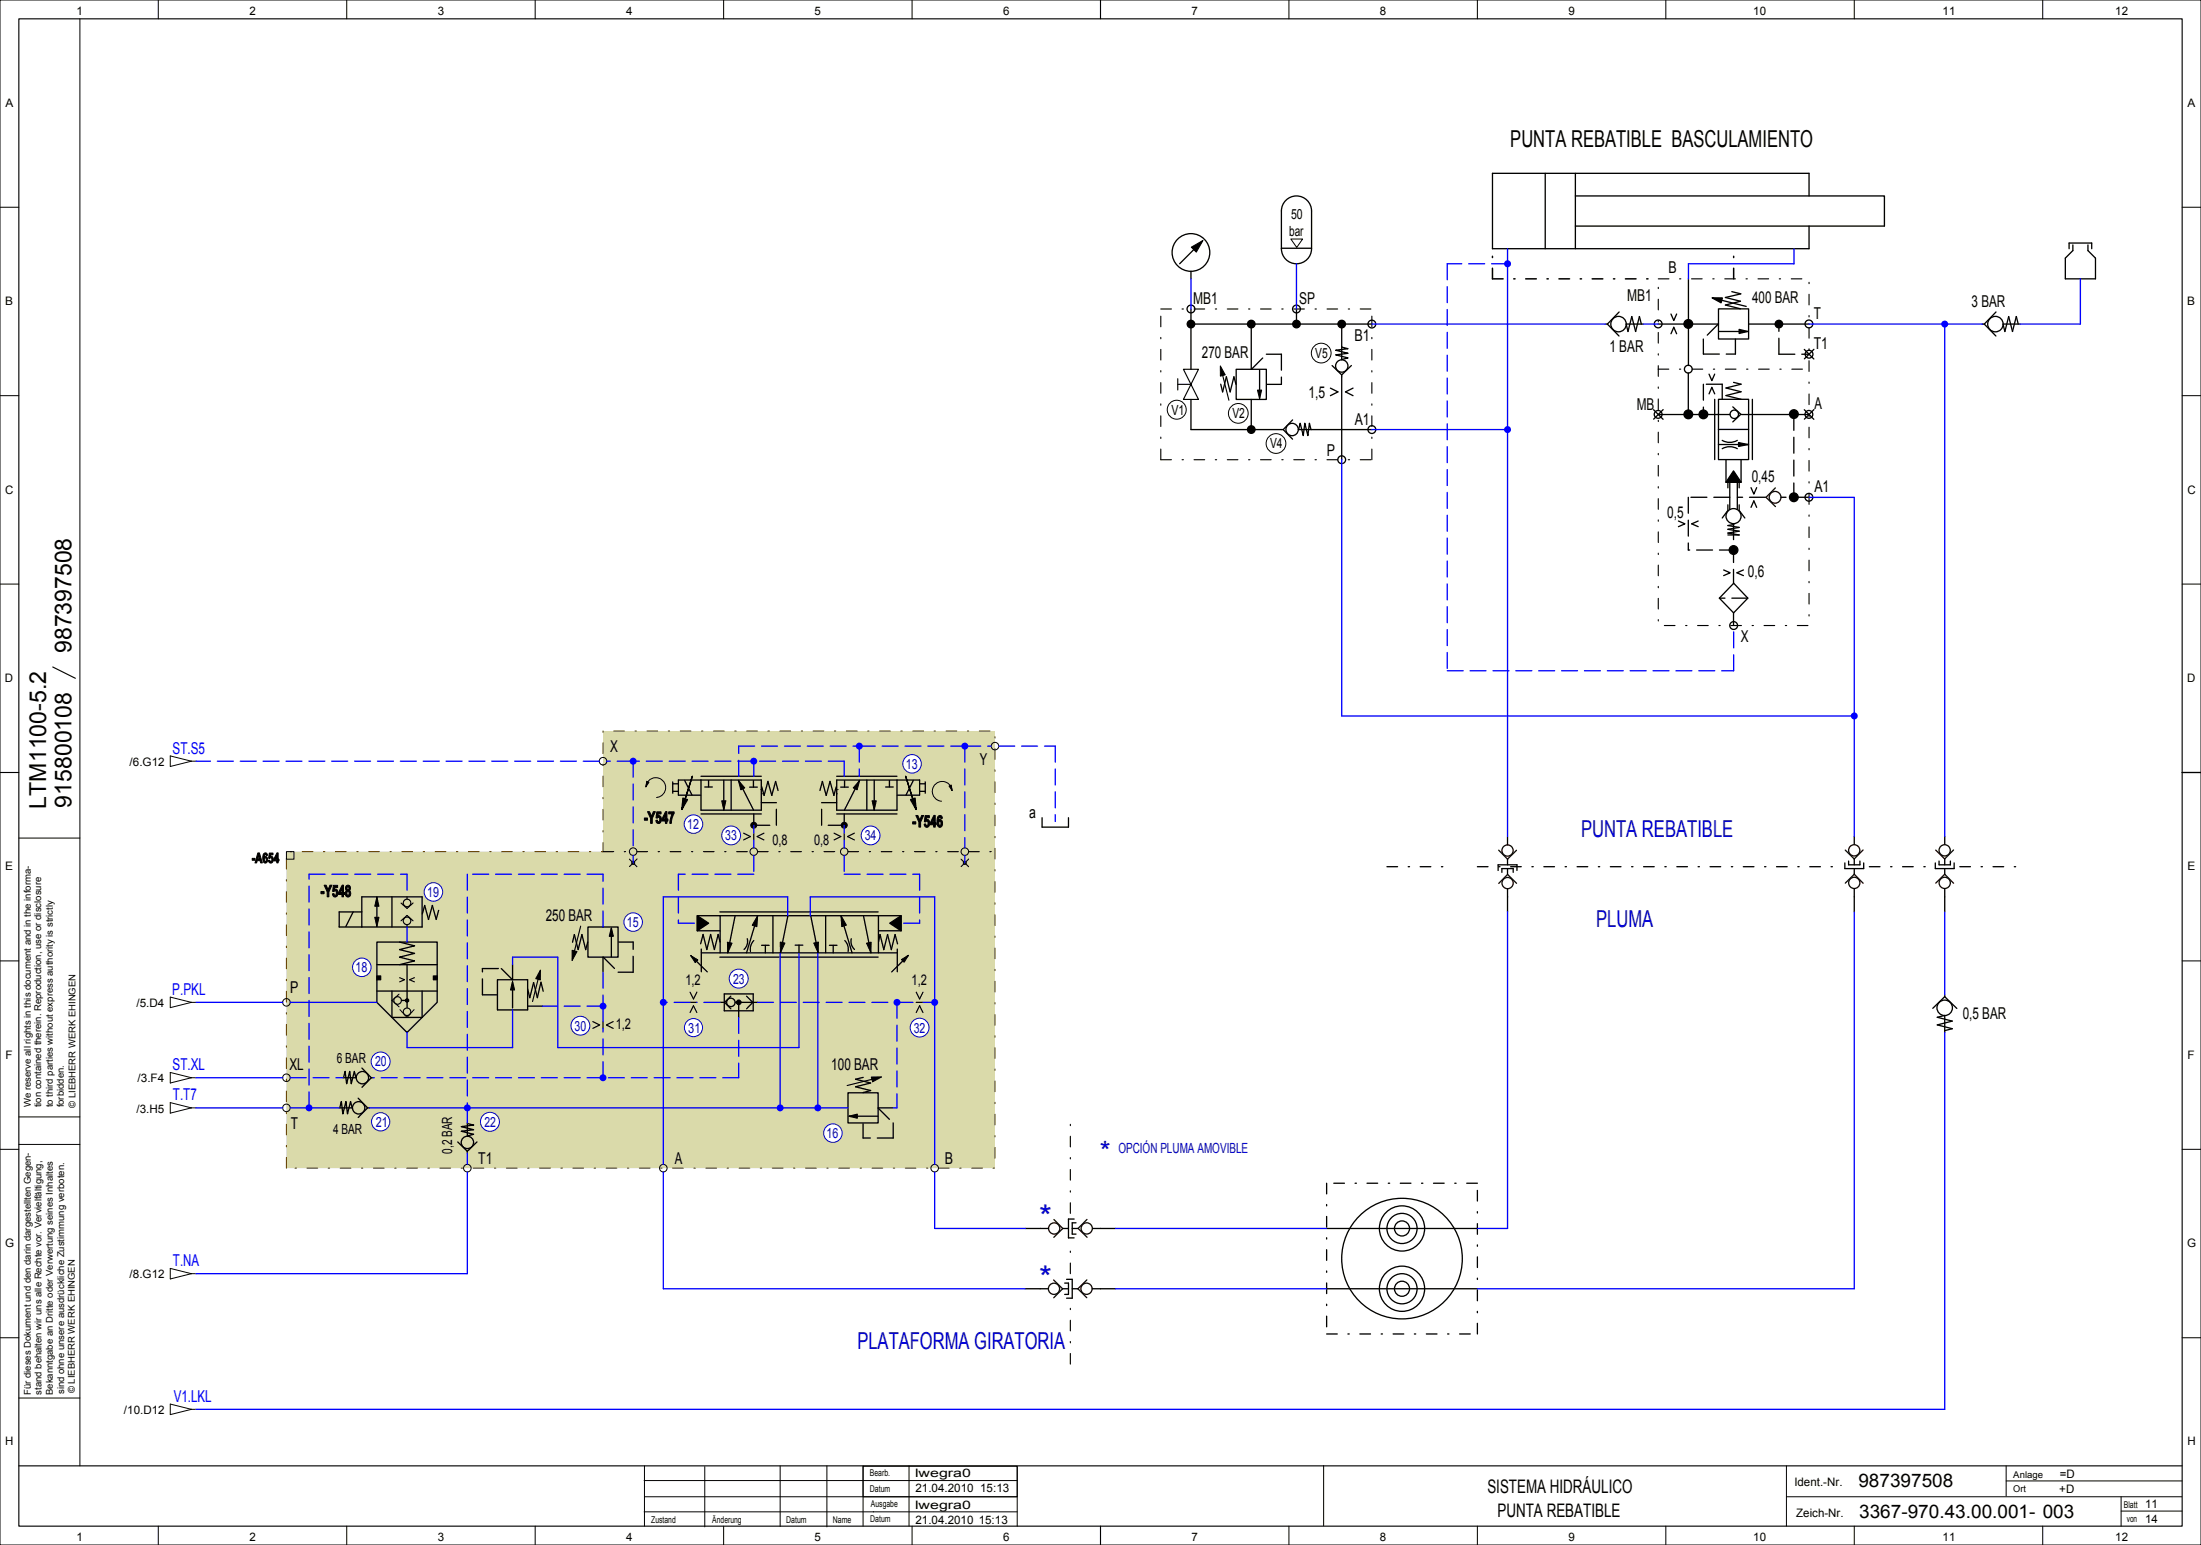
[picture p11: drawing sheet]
<svg xmlns="http://www.w3.org/2000/svg" width="584mm" height="410mm" viewBox="0 0 584 410" stroke-linecap="round" stroke-linejoin="round" font-family="sans-serif">
<path d="M76 226h84v-32h104v116h-188z" fill-rule="evenodd" fill="#dadaaa" stroke="#6d4800" stroke-width=".3" stroke-dasharray="2.8 2.8 .4 2.8"/>
<path d="M368 230h16M392 230h96M496 230h16M520 230h16M352 314v40M392 314h-40M352 354h40M392 354v-40" fill="none" stroke="#000" stroke-width=".35" stroke-dasharray="2.8 2.8 .4 2.8"/>
<path d="M396 74v-8M396 74h44M460 74v-8" fill="none" stroke="#000" stroke-width=".4" stroke-dasharray="2.8 2.8 .4 2.8"/>
<g fill="none" stroke="#000" stroke-width=".3" stroke-dasharray="2.8 2.8 .4 2.8">
<path d="M440 74h40v92h-40zM308 82h56M440 98h7M449 98h31M308 122h56M308 122v-40M364 122v-40M160 226h7M169 226h30M201 226h22M225 226h30M257 226h7"/>
<path d="M284 322v-24M284 338v-8M284 362v-16"/>
</g>
<g fill="none" stroke="#000" stroke-width=".3">
<path d="M292 0v5M5 5h574v400h-574zM314 98l4 8h-4l4-8zM323.9 97.6l2.2 8.6M312.5 102h3.5M312.5 100.5v3M14 177l6 3M0 205h5M579 205h5M108 238.1v.5M109.6 239.6l-1.6 1.5-1.6-1.5M106 259.4l1.3 .6-1.3 .6"/>
<path d="M106.4 244.4l1.6-1.5 1.6 1.5M108 245.4v.5M110 259.4l-1.3 .6 1.3 .6M143.2 258.1l-1.9 7.7M154.1 245.8l-2.2 8.6M233.4 285.9l-8.6 2.2M5 389h574M292 405v5"/>
<circle cx="108" cy="239.6" r="1"/>
<circle cx="108" cy="244.4" r="1"/>
<circle cx="105.5" cy="265.5" r="1"/>
<circle cx="108" cy="268.5" r="1"/>
</g>
<g fill="none" stroke="#000" stroke-width=".27">
<path d="M0 0h584v410h-584zM42 0v5M92 0v5M142 0v5M192 0v5M242 0v5M342 0v5M392 0v5M442 0v5M492 0v5M542 0v5M21.2 5v384"/>
<path d="M0 55h5M579 55h5M0 105h5M579 105h5M0 155h5M579 155h5M45.2 200.6l5.6 1.4-5.6 1.4zM50.6 202h1.4M171.4 208.8a2.63 2.63 0 0 1 2.7-2.4 2.63 2.63 0 0 1 2.5 2.5 2.63 2.63 0 0 1-2.4 2.7M252.6 209.8a2.63 2.63 0 0 0-2.7-2.4 2.63 2.63 0 0 0-2.5 2.5 2.63 2.63 0 0 0 2.4 2.7M5 222.4h16.2M76 226h2v2h-2z"/>
<path d="M0 255h5M579 255h5M45.2 264.6l5.6 1.4-5.6 1.4zM50.6 266h1.4M105.9 263.8l-1.9 1.7 1.9 1.7M106.1 267.9l1.9 2.1 1.9-2.1M5 296.4h16.2M45.2 284.6l5.6 1.4-5.6 1.4zM45.2 292.6l5.6 1.4-5.6 1.4zM50.6 286h1.4M50.6 294h1.4M0 305h5"/>
<path d="M5 303.7h16.2M579 305h5M45.2 336.6l5.6 1.4-5.6 1.4zM50.6 338h1.4M0 355h5M579 355h5M5 371h16.2M45.2 372.6l5.6 1.4-5.6 1.4zM50.6 374h1.4M170.9 392.9h99M171 397.2h98.9M171 389v16"/>
<path d="M187 389.2v16M207 389v16.1M219.4 389v16.2M229 389.1h40.9v8.1h-40.9zM229 389v16M241.2 389v16M269.9 389.2v15.8M351.2 388.9v16M474 397.2h104.9M474 389v16M532.3 389v8M532.3 393h46.7"/>
<path d="M562.8 397.2v7.8M42 405v5M92 405v5M142 405v5M170.9 401.2h99M192 405v5M242 405v5M342 405v5M392 405v5M442 405v5M492 405v5M542 405v5"/>
<path d="M562.8 401h16.2"/>
<circle cx="264" cy="198" r="1"/>
<circle cx="160" cy="202" r="1"/>
<circle cx="168" cy="226" r="1"/>
<circle cx="168" cy="229" r=".4"/>
<circle cx="200" cy="226" r="1"/>
<circle cx="224" cy="226" r="1"/>
<circle cx="256" cy="226" r="1"/>
<circle cx="256" cy="229" r=".4"/>
<circle cx="76" cy="266" r="1"/>
<circle cx="76" cy="286" r="1"/>
<circle cx="76" cy="294" r="1"/>
<circle cx="124" cy="310" r="1"/>
<circle cx="176" cy="310" r="1"/>
<circle cx="248" cy="310" r="1"/>
</g>
<g fill="none" stroke="#000" stroke-width=".35">
<path d="M448 74v23M454.4 79.1l8.9 2.2M459.5 77.4l2.4 .6M461.9 78l-4.1 .9 4 1-4 1 4 1M316 86h48M316 82v16M328 98h8v8h-8zM332 86v12M334.2 98.1v7.6M344 82v4M353.5 97l2.5 2.5M356 86v9.5"/>
<path d="M356 99.5v22.5M356 92.1l1.7 .4-3.3 .4 3.3 .9-3.3 .4 3.3 .8-1.7 .4M358.6 97l-2.6 2.5M440 86h16M443.4 83.3l.7 1.8 .8-1.8M443.4 88.6l.7-1.7 .8 1.7M448 99v11M453.5 99.3l.7 1.7 .8-1.7M456 82h8v8h-8zM456.1 88h7.6M464 86h16M316 106v8h24.5"/>
<path d="M323.9 101.9l.5 2.1 1-4 1 4 1-4 .5 2M332 106v8M340.5 114l2.5 2.5M343 111.4l-2.5 2.6M344.5 114h19.5M344.6 114l.4-1.7 .8 3.3 .4-3.3 .8 3.3 .4-3.3 .4 1.7M353 103l2 1-2 1M359 103l-2 1 2 1M438.7 108.7l2.6 2.6M440 110h19M441.3 108.7l-2.5 2.5M453.5 104.5l.7-1.7 .8 1.7"/>
<path d="M455 106v16M456 106h8v16h-8zM456 114h8M456 118h8M457 119.1l1.1-.5 1.2-.1 1.7 .6M457 116.9l1.1 .4 1.2 .1 1.7-.5M459.8 108l2.1 1.9-2.1 2.1M460 101.5l2 .5-4 1 4 1-4 1 4 1M462 110h18M465 106v16M478.7 108.7l2.6 2.6M481.3 108.7l-2.5 2.5"/>
<path d="M445.3 138.3l1.8 .7-1.8 .8M450.6 138.3l-1.7 .7 1.7 .8M458 122v6h4v-6M458.5 134v1.5l-1.5 2M458.5 128v1.5M459 128v7.1M460.1 139.2l-1.6 .3 3 .5-3 .5 3 .5-3 .5 3 .5h-3M461 128v7.1M461.5 134v1.5l1.5 2M461.5 128v1.5M464.6 129.4l.8 1.7 .7-1.7M464.6 134.6l.8-1.7 .7 1.7"/>
<path d="M457.3 151.3l1.8 .7-1.8 .8M460 154.8l3.8 3.9-3.8 3.9-3.8-3.9zM462.6 151.3l-1.7 .7 1.7 .8M178.5 208h1.4M178.5 210h1.4M178.5 207.5v3M181.7 207.1l1.9 3.9M185.9 207h-5.9v4h5.9M186 207h16v8h-16zM186 216h16M186 206h16M187 208.8h2"/>
<path d="M188 207.1v1.7M192 207.1v7.8M194 207v8M196 207.1l4 7.9M198.9 208.9h2M199.9 207.2v1.7M200 216v3M205.8 207.4l-1 3.7-1-3.7-1.1 3.7-.6-2.3M205.8 207.4l.6 2.4M218.2 207.4l-.6 2.4M218.2 207.4l1 3.7 1-3.7 1.1 3.7 .6-2.3M222 216h16"/>
<path d="M222 206h16M222 207h16v8h-16zM223.1 208.9h2M224 216v3M224.1 207.2v1.7M228 207.1l-4 7.9M230 207v8M232 207.1v7.8M235 208.8h2M236 207.1v1.7M238.1 207h5.9v4h-5.9M242.3 207.1l-1.9 3.9"/>
<path d="M244.1 208h1.4M244.1 210h1.4M245.5 207.5v3M276.5 217v2.5h7v-2.5M100 238.2v6.8M104 238v8M93.7 242l-1.9 3.9M96 242h-6v4h22v-8h-16v8M100 250h16v16l-8 8-8-8zM100 256h16M106 250l4 1-4 1 4 1-4 1 4 1-4 1M108 256v11.4"/>
<path d="M116.4 241.6l-.7 2.4-1-3.7-1 3.7-1-3.7-.6 2.2M132 260h8v8h-8zM136 256v4M155.9 250l-.5 2-1-4-1 4-1-4-.5 2M156 246h8v8h-8zM160 254v3.8M162.2 246.3v7.6M183.3 253.6l4.4 4.3M186.1 251.9v6M186.1 252.9h52M191 243h48.1v4h-6M191 242h42"/>
<path d="M191 254h42M191 247h-6v-4h6.1v9.9M191.1 250l-.6-2-.9 4-1.1-4-.9 4-1.1-4-.6 2.5M195 243.1l-1.9 9.8M198.3 249.1l-.1 1.6-.8 1.3M200 249.6l-.8 1.3-.1 1.6M201 243l-2.9 9.9M202.1 250.9h2M203.1 250.9v2M205.1 243v9.9M209.1 243l-2 9.9M211 250.8h2"/>
<path d="M212 250.8v2M215.1 243l2 9.9M219.1 243v9.8M220.1 250.9h2M221.1 250.9v2M223.1 243l3 9.9M224.2 249.6l.7 1.3 .1 1.6M225.9 249.1v1.6l.8 1.3M229.1 243.1l2 9.8M233.1 243v9.9M233.1 249.9l.4-1.9 1 4 1-4 1 4 1-4 .7 2.5M238.1 251.9v6"/>
<path d="M241 253.6l-4.4 4.3M100 263h16M104 263v7h8v-7M106.6 265.5h1.4M136 260.7v6.8M140 262.4l.6 2.4 1-4.1 1 4.1 .9-4.1 .6 2.4M191 266h1M192.2 263.8h7.7v4.4h-7.7zM192.3 266l1.6 1.7M193.9 264.4l-1.6 1.6M195.1 266h4.7M196 265.8v4.2"/>
<path d="M198.1 264.4l1.6 1.6M199.7 266l-1.6 1.7M200 266h1M516 264.5l-3.2 3.1M516 269.5l-2 .5 4 1-4 1 4 1M516 264v.5M516 269.5v4.5M516 264.5l3.2 3.1M518 273l-2 .5M90 294h3.5M90.2 294l.4-1.7 .4 3.3 .8-3.3 .4 3.3 .8-3.3 .4 1.7M91 286h3.5"/>
<path d="M91.2 286l.4-1.7 .4 3.3 .8-3.3 .4 3.3 .8-3.3 .4 1.7M95 291.4l2.5 2.6M96 283.4l2.5 2.6M97.5 294h.5M97.5 294l-2.5 2.5M98.5 286h.5M98.5 286l-2.5 2.5M124 298v3.5M124 298.2l1.7 .4-3.3 .4 3.3 .8-3.3 .4 3.3 .8-1.7 .4M225 290h8v8h-8zM225.3 296.2h7.6M229 285.9l-2 .5 4 1-4 1 4 1-2 .5"/>
<path d="M233 294h3.8M121.5 303l2.5 2.5M124 305.5v.5M126.6 303l-2.6 2.5M352 326h40M352 342h40"/>
<circle cx="316" cy="82" r="1.04"/>
<circle cx="344" cy="82" r="1.04"/>
<circle cx="356" cy="97.1" r="1.64"/>
<circle cx="364" cy="86" r="1.04"/>
<circle cx="440" cy="86" r="1.04"/>
<circle cx="448" cy="98" r="1.04"/>
<circle cx="480" cy="86" r="1.04"/>
<circle cx="480" cy="94" r="1.04"/>
<circle cx="342.8" cy="114" r="1.64"/>
<circle cx="364" cy="114" r="1.04"/>
<circle cx="440" cy="110" r="1.04"/>
<circle cx="460.2" cy="109.9" r="1.12"/>
<circle cx="480" cy="110" r="1.04"/>
<circle cx="356" cy="122" r="1.04"/>
<circle cx="460" cy="137" r="2"/>
<circle cx="480" cy="132" r="1.04"/>
<circle cx="460" cy="166" r="1.04"/>
<circle cx="108" cy="265.5" r=".42"/>
<circle cx="108" cy="265.5" r=".3"/>
<circle cx="108" cy="265.5" r=".12"/>
<circle cx="193.9" cy="266" r="1.12"/>
<circle cx="516" cy="267.4" r="2.05"/>
<circle cx="95.2" cy="294" r="1.64"/>
<circle cx="96.2" cy="286" r="1.64"/>
<circle cx="124" cy="303.2" r="1.64"/>
<circle cx="372" cy="334" r="16"/>
<circle cx="372" cy="326" r="6"/>
<circle cx="372" cy="326" r="4"/>
<circle cx="372" cy="326" r="2"/>
<circle cx="372" cy="342" r="6"/>
<circle cx="372" cy="342" r="4"/>
<circle cx="372" cy="342" r="2"/>
</g>
<g fill="none" stroke="#000" stroke-width=".35" stroke-dasharray="4.2 1.8">
<path d="M332 98l4-4M340 94v8M340 94h-4M452 94h8.5M452 94v-4M456 85.9l-4 4.1M460.5 90v4M472 94v-8M472 94h8M336.2 102h3.8M452 102v8M457 102v4"/>
<path d="M457 102h-5M476 110v22M448 132v14M459 132h-11M460 139v15.9M468.4 132h-7.4M480 132h-7.4M460.5 146h-12.5M463.8 158.7h-7.6M460 162.5v3.5M200 219h6M202 213h4"/>
<path d="M206 219v-6M218 219v-6M222 213h-4M224 219h-6M128 257h5M160 254l4 4M164.2 250h3.8M168 258v-8M168 258h-4M128 264v-7M132 264h-4M136 260l-3-3"/>
<path d="M144 267h-4M229 298.2v3.8M233 294l4 4M237 302h-8M237 302v-4"/>
</g>
<g fill="#000" stroke="#000" stroke-width=".35">
<path d="M454.3 79l2.7 .1-.3 1.3zM461.5 87.4l2.2 .6-2.2 .5zM461.3 117.5l2.5 .5-2.5 .5zM460 125l2 3h-4zM185 243l3 2-3 2zM236.1 245l3-2v4z"/>
<path d="M183.7 206l-2.8 8.8 .3-3 1.2 .4-1.5 2.6z" fill-rule="evenodd"/>
<path d="M240.3 206l2.8 8.8-1.5-2.6 1.2-.4 .3 3z" fill-rule="evenodd"/>
<path d="M100 259h1v1h-1z" fill-rule="evenodd"/>
<path d="M115 259h1v1h-1z" fill-rule="evenodd"/>
<circle cx="316" cy="86" r="1"/>
<circle cx="332" cy="86" r="1"/>
<circle cx="344" cy="86" r="1"/>
<circle cx="356" cy="86" r="1"/>
<circle cx="448" cy="86" r="1.15"/>
<circle cx="472" cy="86" r="1"/>
<circle cx="332" cy="114" r="1"/>
<circle cx="448" cy="110" r="1.15"/>
<circle cx="452" cy="110" r="1.15"/>
<circle cx="476" cy="109.9" r="1.15"/>
<circle cx="476" cy="132" r="1.15"/>
<circle cx="460" cy="146" r="1.15"/>
</g>
<g fill="none" stroke="#240000" stroke-width=".35">
<path d="M471.1 129.5l-2.5 2.5 2.5 2.4"/>
<circle cx="471" cy="132" r="1.56"/>
</g>
<g fill="#000" stroke="#000" stroke-width=".27">
<path d="M323.8 97.1l1.3 2.4-1.3 .3zM191.5 212.5h1.1l-.6 2.5zM195.9 207.1l1.7 2-1 .5zM228.1 207.1l-.7 2.5-1-.5zM231.4 212.5h1.1l-.5 2.5zM100 238l.5 2.5h-1.1zM99.4 243.4h1.1l-.5 2.5zM143.4 257.4v2.6l-1.2-.3zM151.8 252.2l1.3 .3-1.3 2.4zM183.3 253.6l1.9 1.1-.7 .8zM193 250l1.2 .3-1.1 2.6zM201 243l-.2 2.9-1.2-.4z"/>
<path d="M207 250l1.3 .3-1.2 2.6zM215.9 250.3l1.2-.3v2.9zM223.1 243l1.5 2.5-1.3 .4zM229.9 250.3l1.2-.3v2.9zM239.2 254.6l1.9-1.1-1.2 1.9zM231.2 285.8h2.7l-2.4 1.3z"/>
<path d="M171.6 207.3l.6 .3-.8 1.2z" fill-rule="evenodd"/>
<path d="M251.8 208.6l.6-.3 .2 1.5z" fill-rule="evenodd"/>
<circle cx="200" cy="219" r=".8"/>
<circle cx="224" cy="219" r=".8"/>
<circle cx="196" cy="266" r=".63"/>
</g>
<g fill="none" stroke="#000" stroke-width=".31">
<path d="M197.3 221.1l1.8 .9-1.8 .9M200 221.1v1.8M202.7 221.1l-1.8 .9 1.8 .9M221.3 221.1l1.8 .9-1.8 .9M224 221.1v1.8M226.7 221.1l-1.8 .9 1.8 .9M157.3 271.1l1.8 .9-1.8 .9M160 271.1v1.8M162.7 271.1l-1.8 .9 1.8 .9M183.1 263.3l.9 1.8 .9-1.8M183.1 268.7l.9-1.8 .9 1.8M183.1 266h1.8"/>
<path d="M243.1 266h1.8M243.1 263.3l.9 1.8 .9-1.8M243.1 268.7l.9-1.8 .9 1.8"/>
</g>
<path d="M333.7 103.5h1l-.5 2.3zM162.2 246.2l.5 2.3h-1zM136 260.5l.5 2.2h-1zM225.2 296.2l2.3-.5v1z" fill="#000" stroke="#000" stroke-width=".3"/>
<path d="M167 228l2 2M169 228l-2 2M255 228l2 2M257 228l-2 2" fill="none" stroke="#000" stroke-width=".28"/>
<g fill="#fff" stroke="#000" stroke-width=".27">
<circle cx="312.2" cy="108.7" r="2.52"/>
<circle cx="328.6" cy="109.7" r="2.62"/>
<circle cx="350.6" cy="93.7" r="2.62"/>
<circle cx="338.6" cy="117.7" r="2.62"/>
</g>
<g fill="none" stroke="#000" stroke-width=".35">
<path d="M341.2 53.2a4 4 0 0 1 4.3-.9 4 4 0 0 1 2.5 3.7v10a4 4 0 0 1-4 4 4 4 0 0 1-4-4v-10a4 4 0 0 1 1.2-2.8zM410 46v20M418 52h82v8h-82M418 46v20M480 52v-6h-84v20h84v-6M316 72v2M319 64l-6 6M340 65.9h8M549 66v-1.5h6v1.5M550 65v1.5l-2 2v5.5h8v-5.5l-2-2v-1.5M426.5 86l3.1 3.2M429.6 82.8l-3.1 3.2h-.5"/>
<path d="M431.5 86h4.5M435.5 86l-.5-2-1 4-1-4-1 4-.5-2M478.7 92.7l2.6 2.6M481.3 92.7l-2.5 2.5M526.5 86l3.1 3.2M529.6 82.8l-3.1 3.2h-.5M531.5 86h4.5M535.5 86l-.5-2-1 4-1-4-1 4-.5-2M397.5 231v-1.5h5v1.5M398.5 231.5v-1h3v1M400 222v2.2M400 228v1.5"/>
<path d="M400 230.5v1.5M400 236v6M489.5 229v1.5h5v-1.5M490.5 228.5v1h3v-1M492 222v2M492 228v1.5M492 230.5v1.5M492 235.8v6.2M513.5 229v1.5h5v-1.5M514.5 228.5v1h3v-1M516 222v2M516 228v1.5"/>
<path d="M516 230.5v1.5M516 235.8v6.2M272 326h6.2M282 326h1.5M283 339.5h1.5v5h-1.5M284.5 326h1.5M285 323.5h-1.5v5h1.5M285.5 324.5h-1v3h1M290 326h6M272 342h6M282 342h1.5M282.5 340.5h1v3h-1"/>
<path d="M284.5 342h1.5M289.8 342h6.2"/>
<circle cx="316" cy="67" r="5"/>
<circle cx="429.4" cy="86" r="2.05"/>
<circle cx="529.4" cy="86" r="2.05"/>
</g>
<path d="M316.1 65.6l3.1-1.8-1.8 3.1z" fill="#000" stroke="#000" stroke-width=".27"/>
<path d="M342.5 63.4h3.1l-1.5 2.3z" fill="none" stroke="#000" stroke-width=".27"/>
<g fill="none" stroke="#240000" stroke-width=".35">
<path d="M397.6 225.6l2.4 2.4 2.4-2.4M402.4 234.4l-2.4-2.4-2.3 2.4M489.6 234.4l2.4-2.4 2.4 2.4M494.3 225.6l-2.3 2.3-2.4-2.3M513.6 234.4l2.4-2.4 2.4 2.4M518.3 225.6l-2.3 2.3-2.4-2.3M279.6 339.7l2.3 2.3-2.3 2.4M279.6 323.6l2.4 2.4-2.4 2.3M288.4 339.6l-2.4 2.4 2.4 2.4M288.4 323.6l-2.3 2.4 2.3 2.3"/>
<circle cx="400" cy="225.7" r="1.49"/>
<circle cx="400" cy="234.3" r="1.49"/>
<circle cx="492" cy="225.7" r="1.49"/>
<circle cx="492" cy="234.3" r="1.49"/>
<circle cx="516" cy="225.7" r="1.49"/>
<circle cx="516" cy="234.3" r="1.49"/>
<circle cx="279.7" cy="326" r="1.49"/>
<circle cx="288.3" cy="326" r="1.49"/>
<circle cx="279.7" cy="342" r="1.49"/>
<circle cx="288.3" cy="342" r="1.49"/>
</g>
<g fill="#fff" stroke="#00a" stroke-width=".27">
<circle cx="184" cy="218.7" r="2.46"/>
<circle cx="242" cy="202.7" r="2.46"/>
<circle cx="231" cy="221.7" r="2.5"/>
<circle cx="194" cy="221.7" r="2.5"/>
<circle cx="184" cy="272.7" r="2.4"/>
<circle cx="244" cy="272.7" r="2.5"/>
<circle cx="196" cy="259.7" r="2.52"/>
<circle cx="168" cy="244.7" r="2.46"/>
<circle cx="154" cy="272.2" r="2.5"/>
<circle cx="221" cy="300.7" r="2.46"/>
<circle cx="101" cy="281.7" r="2.52"/>
<circle cx="101" cy="297.7" r="2.42"/>
<circle cx="130" cy="297.7" r="2.52"/>
<circle cx="96" cy="256.7" r="2.46"/>
<circle cx="115" cy="236.7" r="2.46"/>
</g>
<g fill="#00f">
<circle cx="400" cy="70" r=".93"/>
<circle cx="400" cy="114" r=".93"/>
<circle cx="516" cy="86" r=".93"/>
<circle cx="492" cy="190" r=".93"/>
<circle cx="200" cy="202" r=".93"/>
<circle cx="168" cy="202" r=".93"/>
<circle cx="228" cy="198" r=".93"/>
<circle cx="256" cy="198" r=".93"/>
<circle cx="248" cy="266" r=".93"/>
<circle cx="176" cy="266" r=".93"/>
<circle cx="238" cy="266" r=".93"/>
<circle cx="160" cy="286" r=".93"/>
<circle cx="160" cy="267" r=".93"/>
<circle cx="124" cy="294" r=".93"/>
<circle cx="217" cy="294" r=".93"/>
<circle cx="207" cy="294" r=".93"/>
<circle cx="82" cy="294" r=".93"/>
</g>
<g fill="none" stroke="#00f" stroke-width=".35">
<path d="M316 74v8M344 70v12M400 66v156M476 66v4h-28v4M552 74v12h-16M364 86h62M436 86h4M480 86h46M516 86v136M364 114h36M356 122v68h136M480 132h12v90"/>
<path d="M207 253v41M209 243v-5h-33v71M212 253v25h-64v-24h-12v2M215 243v-5h33v71M217 253v41M400 242v84h-8M492 242v100h-100M516 242v22M52 266h23M77 266h23M136 268v10h-28v-4M516 274v100h-464"/>
<path d="M52 294h23M52 286h23M77 294h13M98 294h127M124 294v4M124 306v3M124 311v27h-72M176 311v31h96M248 311v15h24M296 326h56M296 342h56"/>
</g>
<g fill="none" stroke="#00f" stroke-width=".35" stroke-dasharray="4.2 1.8">
<path d="M384 70v108M400 70h-16M384 178h76M460 178v-12M196 198h32M228 198v8M228 198h28M256 198v27M256 198h7M265 198h15M280 198v20M159 202h-107"/>
<path d="M168 202v23M168 202h-7M196 206v-8M200 202v4M200 202h-32M200 219v2.1M224 206v-4M224 202h-24M224 219v2.1M82 232h26M108 232v6M124 232v62"/>
<path d="M160 232h-36M168 229v-2M180 232v13M200 227v5M200 232h-20M200 222.9v2.1M224 227v5M224 232h20M224 222.9v2.1M244 232v13M256 229v-2M108 250v-4"/>
<path d="M160 258v9M160 246v-14M180 245h5M244 245h-5M160 267v4.1M160 267h-16M183.1 266h-7.1M191 266h-6.1M196 270v16M201 266h37M238 266v28M238 266h5.1"/>
<path d="M244.9 266h3.1M77 286h14M82 294v-62M160 286h-61M160 286v-13.1M196 286h-36M238 294h-1"/>
</g>
<g font-size="8.7" fill="#00a">
<text x="275.7" y="326">*</text>
<text x="275.7" y="342">*</text>
</g>
<text font-size="7.4" fill="#00a" x="291.8" y="308">*</text>
<g font-size="6.2">
<text x="400.7" y="39">PUNTA REBATIBLE BASCULAMIENTO</text>
<text x="19" y="173.3" transform="rotate(-90 19 173.3)">987397508</text>
<text x="12.2" y="214.6" transform="rotate(-90 12.2 214.6)">LTM1100-5.2</text>
<text x="19" y="214.3" transform="rotate(-90 19 214.3)">915800108</text>
</g>
<g font-size="6.2" fill="#00a">
<text x="419.5" y="222">PUNTA REBATIBLE</text>
<text x="423.5" y="246">PLUMA</text>
<text x="227.5" y="358">PLATAFORMA GIRATORIA</text>
</g>
<g font-size="5">
<text x="493.1" y="394.7">987397508</text>
<text x="394.6" y="396.2">SISTEMA HIDRÁULICO</text>
<text x="397.3" y="402.6">PUNTA REBATIBLE</text>
<text x="493.3" y="402.8">3367-970.43.00.001- 003</text>
</g>
<g font-size="4.3">
<text x="442.7" y="72.5">B</text>
<text x="316.6" y="80.8">MB1</text>
<text x="344.7" y="80.8">SP</text>
<text x="431.7" y="80">MB1</text>
<text x="464.9" y="80.5">400 BAR</text>
<text x="523.1" y="81.5">3 BAR</text>
<text x="481.2" y="84.7">T</text>
<text x="318.9" y="95">270 BAR</text>
<text x="359.4" y="90.4">B1</text>
<text x="427.1" y="93.5">1 BAR</text>
<text x="481.2" y="92.7">T1</text>
<text x="347.2" y="105.7">1,5</text>
<text x="359.5" y="112.8">A1</text>
<text x="434.3" y="108.7">MB</text>
<text x="481.4" y="108.7">A</text>
<text x="352" y="120.9">P</text>
<text x="464.8" y="128">0,45</text>
<text x="481.4" y="130.7">A1</text>
<text x="442.3" y="137.5">0,5</text>
<text x="463.8" y="153">0,6</text>
<text x="461.9" y="170.3">X</text>
<text x="161.9" y="199.5">X</text>
<text x="260" y="203">Y</text>
<text x="170.8" y="218.5">-Y547</text>
<text x="242" y="219.5">-Y546</text>
<text x="273.1" y="217">a</text>
<text x="85" y="238">-Y548</text>
<text x="144.8" y="244.5">250 BAR</text>
<text x="77" y="263.5">P</text>
<text x="520.8" y="270.5">0,5 BAR</text>
<text x="76.8" y="284">XL</text>
<text x="220.6" y="284">100 BAR</text>
<text x="77.2" y="299.5">T</text>
<text x="126.9" y="309">T1</text>
<text x="179.1" y="309">A</text>
<text x="250.7" y="309">B</text>
</g>
<g font-size="4.3" fill="#00f">
<text x="45.8" y="200">ST.S5</text>
<text x="45.7" y="264">P.PKL</text>
<text x="45.8" y="284">ST.XL</text>
<text x="45.9" y="292">T.T7</text>
<text x="45.9" y="336">T.NA</text>
<text x="46.1" y="372">V1.LKL</text>
</g>
<g font-size="3.9">
<text x="205" y="224.1">0,8</text>
<text x="216" y="224.1">0,8</text>
<text x="181.9" y="261.5">1,2</text>
<text x="241.9" y="261.5">1,2</text>
<text x="163.4" y="273.1">1,2</text>
</g>
<g font-size="3.7">
<text x="342.6" y="58.1">50</text>
<text x="342" y="62.6">bar</text>
<text x="349" y="95">V5</text>
<text x="310.8" y="110">V1</text>
<text x="327" y="111">V2</text>
<text x="337" y="119">V4</text>
<text x="66.8" y="229">-A654</text>
<text x="89.4" y="282">6 BAR</text>
<text x="88.4" y="301">4 BAR</text>
<text x="120" y="306.2" transform="rotate(-90 120 306.2)">0,2 BAR</text>
</g>
<g font-size="3.7" fill="#00a">
<text x="240.3" y="204">13</text>
<text x="182.3" y="220">12</text>
<text x="192.5" y="223">33</text>
<text x="229.5" y="223">34</text>
<text x="113.3" y="238">19</text>
<text x="166.3" y="246">15</text>
<text x="94.3" y="258">18</text>
<text x="194.5" y="261">23</text>
<text x="152.5" y="273.5">30</text>
<text x="182.6" y="274">31</text>
<text x="242.5" y="274">32</text>
<text x="99.5" y="283">20</text>
<text x="99.7" y="299">21</text>
<text x="128.5" y="299">22</text>
<text x="219.3" y="302">16</text>
<text x="296.7" y="306">OPCIÓN PLUMA AMOVIBLE</text>
</g>
<g font-size="3.1">
<text x="20.3" y="4">1</text>
<text x="66.2" y="4">2</text>
<text x="116.2" y="4">3</text>
<text x="166.2" y="4">4</text>
<text x="216.2" y="4">5</text>
<text x="266.1" y="4">6</text>
<text x="316.1" y="4">7</text>
<text x="366.2" y="4">8</text>
<text x="416.2" y="4">9</text>
<text x="465.2" y="4">10</text>
<text x="515.4" y="4">11</text>
<text x="561.3" y="4">12</text>
<text x="1.4" y="28.5">A</text>
<text x="580.5" y="28.5">A</text>
<text x="1.4" y="81">B</text>
<text x="580.3" y="81">B</text>
<text x="1.4" y="131">C</text>
<text x="580.4" y="131">C</text>
<text x="1.3" y="181">D</text>
<text x="580.3" y="181">D</text>
<text x="34.4" y="203.2">/6.G12</text>
<text x="1.4" y="231">E</text>
<text x="580.4" y="231">E</text>
<text x="36.2" y="267.2">/5.D4</text>
<text x="1.4" y="281">F</text>
<text x="580.5" y="281">F</text>
<text x="36.5" y="287.2">/3.F4</text>
<text x="36.2" y="295.2">/3.H5</text>
<text x="1.4" y="331">G</text>
<text x="580.3" y="331">G</text>
<text x="34.4" y="339.2">/8.G12</text>
<text x="32.9" y="375.2">/10.D12</text>
<text x="1.4" y="383.5">H</text>
<text x="580.4" y="383.5">H</text>
<text x="242.8" y="392">lwegra0</text>
<text x="242.9" y="396">21.04.2010 15:13</text>
<text x="476.1" y="394.3">Ident.-Nr.</text>
<text x="546.5" y="392.3">=D</text>
<text x="242.8" y="400.5">lwegra0</text>
<text x="546.4" y="396.2">+D</text>
<text x="569.2" y="400.2">11</text>
<text x="242.9" y="404.5">21.04.2010</text>
<text x="259.7" y="404.5">15:13</text>
<text x="476.6" y="402.5">Zeich-Nr.</text>
<text x="569.2" y="404.1">14</text>
<text x="20.3" y="409">1</text>
<text x="66.2" y="409">2</text>
<text x="116.2" y="409">3</text>
<text x="166.2" y="409">4</text>
<text x="216.2" y="409">5</text>
<text x="266.1" y="409">6</text>
<text x="316.1" y="409">7</text>
<text x="366.2" y="409">8</text>
<text x="416.2" y="409">9</text>
<text x="465.2" y="409">10</text>
<text x="515.4" y="409">11</text>
<text x="561.3" y="409">12</text>
</g>
<g font-size="2.5">
<text x="8.2" y="293.9" transform="rotate(-90 8.2 293.9)">We reserve all rights in this document and in the informa-</text>
<text x="10.9" y="293.9" transform="rotate(-90 10.9 293.9)">tion contained therein. Reproduction, use or disclosure</text>
<text x="14" y="293.9" transform="rotate(-90 14 293.9)">to third parties without express authority is strictly</text>
<text x="16.9" y="293.9" transform="rotate(-90 16.9 293.9)">forbidden.</text>
<text x="20" y="294" transform="rotate(-90 20 294)">© LIEBHERR WERK EHINGEN</text>
<text x="8.2" y="370.2" transform="rotate(-90 8.2 370.2)">Für dieses Dokument und den darin dargestellten Gegen-</text>
<text x="11" y="370.1" transform="rotate(-90 11 370.1)">stand behalten wir uns alle Rechte vor. Vervielfältigung,</text>
<text x="14" y="370.2" transform="rotate(-90 14 370.2)">Bekanntgabe an Dritte oder Verwertung seines Inhaltes</text>
<text x="17" y="370" transform="rotate(-90 17 370)">sind ohne unsere ausdrückliche Zustimmung verboten.</text>
<text x="19.9" y="369.7" transform="rotate(-90 19.9 369.7)">© LIEBHERR WERK EHINGEN</text>
<text x="230.8" y="391.8">Bearb.</text>
<text x="230.8" y="395.9">Datum</text>
<text x="534.2" y="392.1">Anlage</text>
<text x="534.2" y="396">Ort</text>
<text x="231.1" y="400">Ausgabe</text>
<text x="563.5" y="400.1">Blatt</text>
<text x="172.8" y="404.2">Zustand</text>
<text x="189" y="404.2">Änderung</text>
<text x="208.6" y="404.2">Datum</text>
<text x="221" y="404.2">Name</text>
<text x="230.9" y="403.9">Datum</text>
<text x="564.3" y="403.8">von</text>
</g>
</svg>
